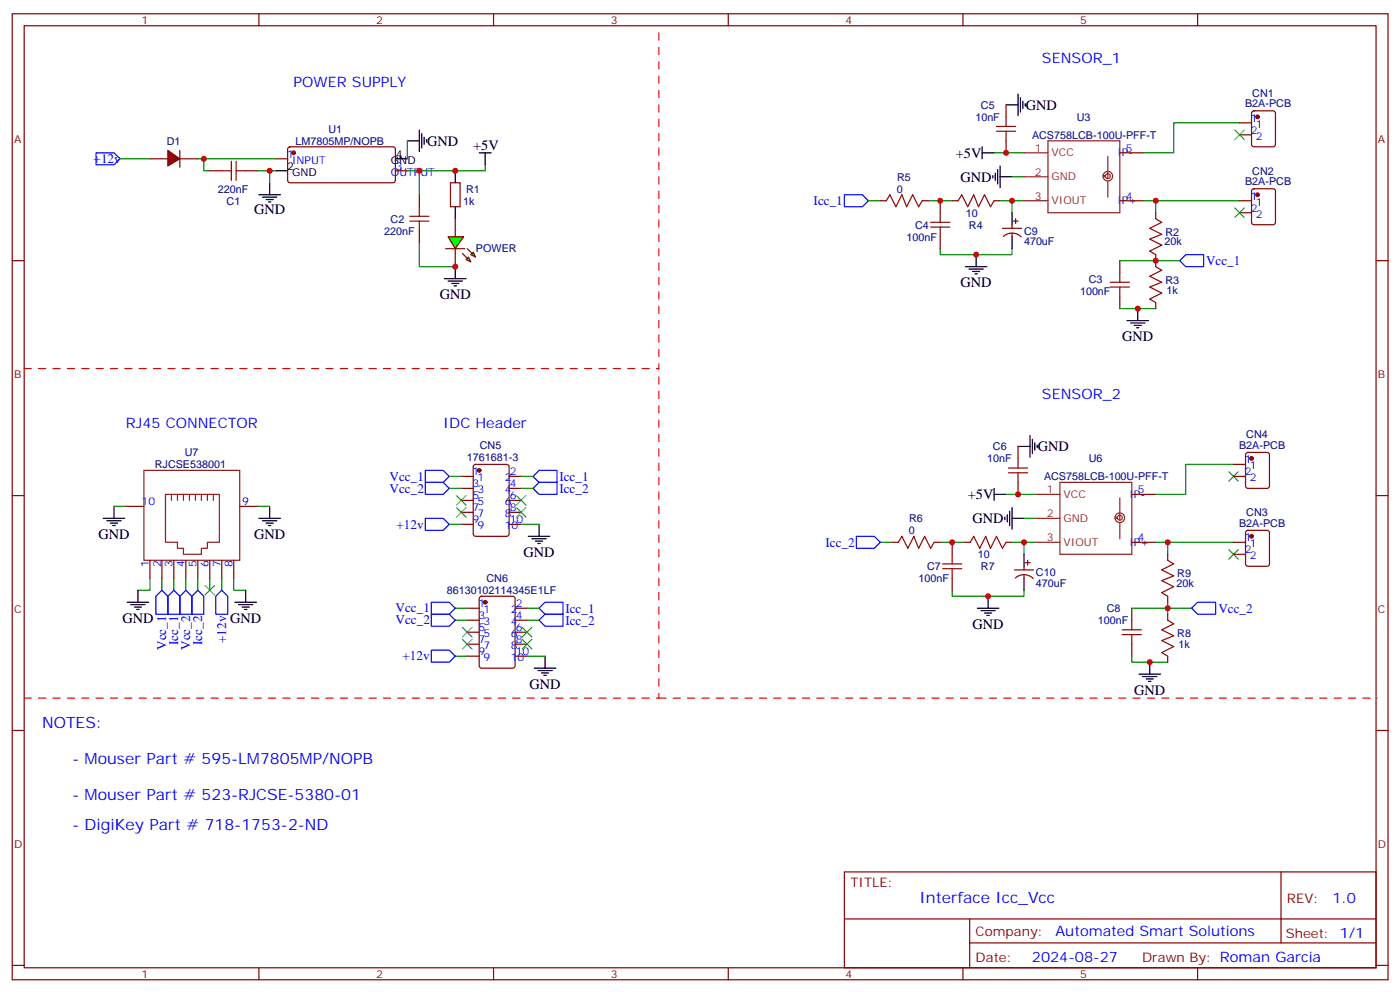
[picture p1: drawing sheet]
<svg xmlns="http://www.w3.org/2000/svg" width="412mm" height="292mm" viewBox="0 0 412 292" stroke-linecap="round" stroke-linejoin="round" font-family="sans-serif">
<g fill="none" stroke="#870000" stroke-width=".35">
<path d="M3.6 4.1h405.3v284.3h-405.3zM7.1 7.6h398.3v277.3h-398.3zM76.3 4.1v3.5M145.4 4.1v3.5M214.6 4.1v3.5M283.7 4.1v3.5M352.8 4.1v3.5M365.2 36.2h3.5M365.2 39.7h3.5M369 32.8l.4-.2h5.7l.6 .5 .1 9.4-.5 .7h-5.9l-.6-.4-.1-9.5zM61.8 50.3h3.5M72.4 50.3h3.5"/>
<path d="M81.2 46.7h3.5M85 43.4l.4-.2 30.7 .1 .4 .6-.1 9.5-.6 .4-30.6-.1-.5-.6v-9.2zM116.5 50.3h3.5M123.5 57.3v3.6M132.7 53.8h2.8v7.1h-2.8zM329.9 59.1h7.1M329.9 45h7.1M365.2 59.1h3.5M369 55.8l.4-.2h5.7l.6 .4 .1 9.4-.5 .7h-5.9l-.6-.4-.1-9.4zM3.6 76.7h3.5M123.5 67.9v3.5M134.1 64.4v5.3"/>
<path d="M134.1 73.2v5.3M365.2 62.6h3.5M405.4 76.7h3.5M363.4 136.7h3.6M367.2 133.4l.5-.2h5.6l.7 .4v9.5l-.4 .6-5.9 .1-.7-.5v-9.4zM3.6 145.9h3.5M37.1 149h5.3M70.6 149h5.3M333.4 159.6h7.1M333.4 145.5h7.1M363.4 159.6h3.6M363.4 140.2h3.6"/>
<path d="M367.2 156.3l.5-.2h5.6l.7 .4v9.5l-.4 .6-5.9 .1-.7-.5v-9.4zM405.4 145.9h3.5M44.2 164.9v5.3M47.7 164.9v5.3M51.2 164.9v5.3M54.8 164.9v5.3M58.3 164.9v5.3M61.8 164.9v5.3M65.3 164.9v5.3M68.9 164.9v5.3M363.4 163.2h3.6M3.6 215h3.5"/>
<path d="M405.4 215h3.5M248.8 256.6h156.6v28.3h-156.6zM377.4 256.7v20.8M248.8 270.5h156.5M285.7 277.5h119.6M285.7 270.5v14.1M3.6 284.2h3.5M76.3 284.9v3.5M145.4 284.9v3.5M214.6 284.9v3.5M283.7 284.9v3.5M352.8 284.9v3.5"/>
<path d="M405.4 284.2h3.5"/>
</g>
<g fill="#870000" stroke="#870000" stroke-width=".35">
<circle cx="86.5" cy="45" r=".53"/>
<circle cx="370.5" cy="34.4" r=".53"/>
<circle cx="370.5" cy="57.3" r=".53"/>
<circle cx="368.7" cy="157.9" r=".53"/>
<circle cx="368.7" cy="134.9" r=".53"/>
</g>
<g fill="none" stroke="#000" stroke-width=".35">
<path d="M123.5 38.3v6.3M124.2 39.3v4.3M296.4 30.9h3.5M299.9 27.7v6.3M300.6 28.8v4.2M301.3 29.8v2.1M302 30.5v.7M76.3 57.3h6.3M77.3 58h4.3M78.4 58.7h2.1M79.1 59.4h.7M79.4 53.8v3.5"/>
<path d="M81.2 50.3h3.5M116.5 46.7h3.5M120 41.5h3.5M125 40.4v2.1M125.7 41.1v.7M134.1 50.3v3.5M141.2 45h3.5M142.9 45v3.5M289.3 45h3.6M289.3 43.2v3.5M292.5 51.7v.7M293.2 51v2.1"/>
<path d="M293.9 49.9v4.3M294.6 52h3.6M294.6 48.9v6.3M134.1 60.9v3.5M134.1 78.5v3.5M284.4 78.5h6.4M285.5 79.2h4.2M286.5 79.9h2.1M287.6 75v3.5M131 82h6.3M132 82.7h4.2M133.1 83.4h2.1"/>
<path d="M133.8 84.1h.7M287.2 80.6h.7M332 94.4h6.4M333.1 95.1h4.2M334.2 95.8h2.1M334.9 96.5h.7M335.2 90.8v3.6M299.9 131.4h3.6M303.5 128.2v6.4M304.2 129.3v4.2M304.9 130.4v2.1M305.6 131.1v.7"/>
<path d="M30.4 152.6h6.4M31.5 153.3h4.2M32.5 154h2.1M33.2 154.7h.7M33.6 149v3.6M76.3 152.6h6.3M77.3 153.3h4.3M78.4 154h2.1M79.1 154.7h.7M79.4 149v3.6M292.9 145.5h3.5M292.9 143.8v3.5"/>
<path d="M296.1 152.2v.7M296.8 151.5v2.1M297.5 150.5v4.2M298.2 152.6h3.5M298.2 149.4v6.4M37.5 177.3h6.3M38.5 178h4.3M39.6 178.7h2.1M40.3 179.4h.7M40.6 173.7v3.6M69.2 177.3h6.4M70.3 178h4.2"/>
<path d="M71.3 178.7h2.1M72 179.4h.7M72.4 173.7v3.6M287.9 179h6.4M289 179.7h4.2M291.1 175.5v3.5M290.1 180.4h2.1M290.8 181.2h.7M335.6 198.4h6.3M336.6 199.1h4.3M337.7 199.8h2.1M338.7 194.9v3.5"/>
<path d="M338.4 200.6h.7"/>
</g>
<g fill="none" stroke="#008700" stroke-width=".35">
<path d="M365.2 36.2h-19.4v8.8h-8.8M35.3 46.7h8.9M58.3 46.7h22.9M60 46.7v3.6h1.8M75.9 50.3h5.3M79.4 50.3v3.5M120 50.3h3.5v7M120 41.5v5.2M142.9 48.5v1.8h-19.4M255.8 59.1h3.6M273.5 59.1h7M292.9 45h8.8"/>
<path d="M294.6 59.1h3.6M298.2 52h3.5M301.7 59.1h-3.5v3.5M337 59.1h3.5v3.5M340.5 59.1h24.7M123.5 71.4v7.1h10.6M277 73.2v1.8h21.2v-1.8M329.9 76.7h17.7M329.9 90.8h10.6M363.4 136.7h-14.1v8.8h-8.8M33.6 149h3.5M75.9 149h3.5"/>
<path d="M259.4 159.6h3.5M277 159.6h7.1M296.4 145.5h8.8M298.2 159.6h3.5M301.7 152.6h3.5M305.2 159.6h-3.5v3.6M340.5 159.6h3.5v3.6M344 159.6h19.4M44.2 170.2v3.5h-3.6M47.7 170.2v3.5M51.2 170.2v3.5M54.8 170.2v3.5"/>
<path d="M58.3 170.2v3.5M61.8 170.2v3.5M65.3 170.2v3.5M68.9 170.2v3.5h3.5M280.5 173.7v1.8h21.2v-1.8M333.4 179h17.7M344 177.3v3.5M333.4 193.1v1.8h10.6"/>
</g>
<path d="M28.3 45h5.3l1.7 1.7-1.7 1.8h-5.3zM248.8 57.3h5.3l1.7 1.8-1.7 1.8h-5.3zM347.6 76.7l1.7-1.7h5.3v3.5h-5.3zM252.3 157.9h5.3l1.8 1.7-1.8 1.8h-5.3zM47.7 173.7l1.8 1.8v5.3h-3.6v-5.3zM51.2 173.7l1.8 1.8v5.3h-3.5v-5.3zM54.8 173.7l1.7 1.8v5.3h-3.5v-5.3zM58.3 173.7l1.7 1.8v5.3h-3.5v-5.3zM63.6 175.5l1.7-1.8 1.8 1.8v5.3h-3.5zM351.1 179l1.7-1.7h5.3v3.5h-5.3z" fill="none" stroke="#00f" stroke-width=".35"/>
<path d="M363.8 38.3l2.8 2.8M366.6 38.3l-2.8 2.8M363.8 61.2l2.8 2.8M366.6 61.2l-2.8 2.8M362 138.8l2.8 2.8M364.8 138.8l-2.8 2.8M60.4 172.3l2.8 2.9M63.2 172.3l-2.8 2.9M362 161.7l2.8 2.9M364.8 161.7l-2.8 2.9" fill="none" stroke="#3c3" stroke-width=".35"/>
<g fill="none" stroke="#8c2424" stroke-width=".35">
<path d="M301.7 52h7.1M301.7 45h7.1M301.7 59.1h7.1M308.8 41.5h21.1v21.1h-21.1zM325.5 50.7a1.42 1.42 0 0 1 2.1 .5 1.42 1.42 0 0 1-.8 2 1.42 1.42 0 0 1-1.8-1.2h.7a.73 .73 0 0 0 1.1 .5 .73 .73 0 0 0 0-1.2 .73 .73 0 0 0-1.1 .4h-.7zM326.4 46v6.4M326.4 53.4v4.6M42.4 138.5h28.2v26.4h-28.2zM48.8 145.5h15.8v14.1h-3.5v1.8h-1.8v1.8h-5.3v-1.8h-1.7v-1.8h-3.5zM50.5 145.5v1.8M52.3 145.5v1.8M54 145.5v1.8"/>
<path d="M55.8 145.5v1.8M57.6 145.5v1.8M59.3 145.5v1.8M61.1 145.5v1.8M62.9 145.5v1.8M305.2 152.6h7.1M305.2 145.5h7.1M305.2 159.6h7.1M312.3 142h21.1v21.2h-21.1zM329 151.3a1.42 1.42 0 0 1 2.2 .4 1.42 1.42 0 0 1-.9 2.1 1.42 1.42 0 0 1-1.8-1.2h.7a.73 .73 0 0 0 1.1 .4 .73 .73 0 0 0 0-1.2 .73 .73 0 0 0-1.1 .4h-.7zM329.9 146.6v6.3M329.9 154v4.6"/>
</g>
<path d="M7.1 108.5h187v-100.6M7.1 205.5h187v-97M194.1 205.5h211.7" fill="none" stroke="#f00" stroke-width=".35" stroke-dasharray="2.1 2.1"/>
<path d="M65.3 50.3h2.9M68.2 47.4v5.7M69.6 50.3h2.8M69.6 47.4v5.7M120.7 63.7h5.7M120.7 65.1h5.7M123.5 60.9v2.8M123.5 65.1v2.8" fill="none" stroke="#a10000" stroke-width=".35"/>
<g fill="#0f0" stroke="#870000" stroke-width=".35">
<path d="M137.3 76.4l.7-.7 .7 1.4z"/>
<path d="M138.7 75l.7-.7 .7 1.4z"/>
</g>
<g fill="#870000" stroke="#870000" stroke-width=".35">
<path d="M136.2 74.6l1.5 1.4z"/>
<path d="M137.7 73.2l1.4 1.4z"/>
</g>
<path d="M131.3 73.2h5.6z" fill="#f00" stroke="#870000" stroke-width=".35"/>
<path d="M132 69.7h4.6l-2.5 3.5z" fill="#0f0" stroke="#870000" stroke-width=".35"/>
<g fill="none" stroke="#870000" stroke-width=".35">
<path d="M296.4 30.9v3.5M44.2 46.7h5.3M53 46.7h5.3M53 44.3v4.9M259.4 59.1h1.7M271.7 59.1h1.8M277 59.1v3.5M280.5 59.1h1.8M292.9 59.1h1.7M296.4 41.5v3.5M277 69.7v3.5M295.3 67.2h5.7"/>
<path d="M295.6 69.6a3.8 3.8 0 0 1 5.3 .2M298.2 66.1v1.1M298.2 68.6v1.1M298.5 65.1h1.4M299.2 64.4v1.4M329.9 76.7v3.6M340.5 62.6v1.8M340.5 75v3.5M329.9 87.3v3.5M340.5 89.1v1.7M139.7 136.9l.4-.2h9.2l.6 .4 .1 20.1-.5 .6-9.4 .1-.6-.5-.1-20zM299.9 131.4v3.5"/>
<path d="M135.9 140.2h3.5M135.9 154.3h3.5M135.9 143.8h3.5M135.9 150.8h3.5M135.9 147.3h3.5M150 140.2h3.5M150 154.3h3.5M150 143.8h3.5M150 150.8h3.5M150 147.3h3.5M262.9 159.6h1.8M275.2 159.6h1.8"/>
<path d="M280.5 159.6v3.6M284.1 159.6h1.7M296.4 159.6h1.8M299.9 142v3.5M137.7 179h3.5M141.4 175.7l.5-.2h9.2l.6 .4 .1 20.1-.5 .6-9.4 .1-.7-.5v-20zM151.8 179h3.5M280.5 170.2v3.5M298.9 167.7h5.6M299.2 170.1a3.8 3.8 0 0 1 5.2 .2M301.7 166.7v1M301.7 169.2v1"/>
<path d="M302 165.6h1.5M302.8 164.9v1.4M333.4 179v3.6M344 163.2v1.7M344 175.5v1.8M137.7 193.1h3.5M137.7 182.6h3.5M137.7 189.6h3.5M137.7 186.1h3.5M151.8 193.1h3.5M151.8 182.6h3.5M151.8 189.6h3.5"/>
<path d="M151.8 186.1h3.5M333.4 189.6v3.5M344 180.8v1.8M344 193.1v1.8"/>
</g>
<g fill="#870000" stroke="#870000" stroke-width=".35">
<path d="M49.5 44.3l3.5 2.4-3.5 2.2z"/>
<circle cx="141.2" cy="138.5" r=".53"/>
<circle cx="142.9" cy="177.3" r=".53"/>
</g>
<g fill="none" stroke="#a10000" stroke-width=".35">
<path d="M293.6 37.2h5.6M293.6 38.6h5.6M296.4 34.4v2.8M296.4 38.6v2.9M261.1 59.1l1.1-1.8 1.7 3.6 1.8-3.6 1.4 3.6 1.8-3.6 1.8 3.6 1-1.8M282.3 59.1l1.1-1.8 1.7 3.6 1.8-3.6 1.4 3.6 1.8-3.6 1.7 3.6 1.1-1.8M274.2 65.4h5.6M274.2 66.9h5.6M277 62.6v2.8M277 66.9v2.8M340.5 64.4l1.8 1-3.6 1.8 3.6 1.8-3.6 1.4 3.6 1.7-3.6 1.8 1.8 1.1M340.5 78.5l1.8 1.1-3.6 1.7 3.6 1.8-3.6 1.4 3.6 1.8-3.6 1.7 1.8 1.1"/>
<path d="M327.1 83.1h5.6M327.1 84.5h5.6M329.9 80.3v2.8M329.9 84.5v2.8M297.1 137.8h5.7M297.1 139.2h5.7M299.9 134.9v2.9M299.9 139.2v2.8M264.7 159.6l1-1.7 1.8 3.5 1.7-3.5 1.5 3.5 1.7-3.5 1.8 3.5 1-1.8M285.8 159.6l1.1-1.7 1.7 3.5 1.8-3.5 1.4 3.5 1.8-3.5 1.7 3.5 1.1-1.8M277.7 166h5.7M277.7 167.4h5.7"/>
<path d="M280.5 163.2v2.8M280.5 167.4v2.8M344 164.9l1.8 1.1-3.5 1.7 3.5 1.8-3.5 1.4 3.5 1.8-3.5 1.7 1.7 1.1M330.6 185.4h5.7M330.6 186.8h5.7M333.4 182.6v2.8M333.4 186.8v2.8M344 182.6l1.8 1-3.5 1.8 3.5 1.7-3.5 1.5 3.5 1.7-3.5 1.8 1.7 1"/>
</g>
<g fill="none" stroke="#000" stroke-width=".35">
<path d="M298.2 62.6v3.5M298.2 69.7v3.5M155.6 157.9h6.4M156.7 158.6h4.2M157.8 159.3h2.1M158.5 160h.7M158.8 154.3v3.6M301.7 163.2v3.5M301.7 170.2v3.5M157.4 196.7h6.4M158.5 197.4h4.2M159.5 198.1h2.1"/>
<path d="M160.2 198.8h.7M160.6 193.1v3.6"/>
</g>
<path d="M125.3 138.5h5.3l1.8 1.7-1.8 1.8h-5.3zM125.3 142h5.3l1.8 1.8-1.8 1.7h-5.3zM125.3 152.6h5.3l1.8 1.7-1.8 1.8h-5.3zM157.1 140.2l1.7-1.7h5.3v3.5h-5.3zM157.1 143.8l1.7-1.8h5.3v3.5h-5.3zM127.1 177.3h5.3l1.7 1.7-1.7 1.8h-5.3zM158.8 179l1.8-1.7h5.3v3.5h-5.3zM127.1 191.4h5.3l1.7 1.7-1.7 1.8h-5.3zM127.1 180.8h5.3l1.7 1.8-1.7 1.7h-5.3zM158.8 182.6l1.8-1.8h5.3v3.5h-5.3z" fill="none" stroke="#00f" stroke-width=".35"/>
<path d="M132.4 154.3h3.5M132.4 143.8h3.5M132.4 140.2h3.5M153.5 154.3h5.3M153.5 143.8h3.6M153.5 140.2h3.6M134.1 179h3.6M155.3 179h3.5M134.1 193.1h3.6M134.1 182.6h3.6M155.3 193.1h5.3M155.3 182.6h3.5" fill="none" stroke="#008700" stroke-width=".35"/>
<g fill="none" stroke="#3c3" stroke-width=".35">
<path d="M134.5 145.9l2.8 2.8M134.5 149.4l2.8 2.8M137.3 145.9l-2.8 2.8M137.3 149.4l-2.8 2.8M152.1 145.9l2.8 2.8M152.1 149.4l2.8 2.8M154.9 145.9l-2.8 2.8M154.9 149.4l-2.8 2.8M136.2 188.2l2.9 2.8M136.2 184.7l2.9 2.8M139.1 188.2l-2.9 2.8M139.1 184.7l-2.9 2.8"/>
<path d="M153.9 184.7l2.8 2.8M153.9 188.2l2.8 2.8M156.7 184.7l-2.8 2.8M156.7 188.2l-2.8 2.8"/>
</g>
<g fill="#c00">
<circle cx="79.4" cy="50.3" r=".88"/>
<circle cx="60" cy="46.7" r=".88"/>
<circle cx="123.5" cy="50.3" r=".88"/>
<circle cx="340.5" cy="59.1" r=".88"/>
<circle cx="298.2" cy="59.1" r=".88"/>
<circle cx="287.6" cy="75" r=".88"/>
<circle cx="291.1" cy="175.5" r=".88"/>
<circle cx="301.7" cy="159.6" r=".88"/>
<circle cx="344" cy="159.6" r=".88"/>
<circle cx="344" cy="179" r=".88"/>
<circle cx="335.2" cy="90.8" r=".88"/>
<circle cx="134.1" cy="50.3" r=".88"/>
<circle cx="134.1" cy="78.5" r=".88"/>
<circle cx="296.4" cy="45" r=".88"/>
<circle cx="299.9" cy="145.5" r=".88"/>
<circle cx="338.7" cy="194.9" r=".88"/>
<circle cx="340.5" cy="76.7" r=".88"/>
<circle cx="280.5" cy="159.6" r=".88"/>
<circle cx="277" cy="59.1" r=".88"/>
</g>
<g font-size="4.6" fill="#00f">
<text x="12.4" y="214.3">NOTES:</text>
<text x="21.2" y="224.9">- Mouser Part # 595-LM7805MP/NOPB</text>
<text x="21.2" y="235.5">- Mouser Part # 523-RJCSE-5380-01</text>
<text x="21.2" y="244.3">- DigiKey Part # 718-1753-2-ND</text>
<text x="270.9" y="265.7">Interface Icc_Vcc</text>
</g>
<g font-size="4.2" fill="#00f">
<text x="307" y="18.5">SENSOR_1</text>
<text x="86.5" y="25.6">POWER SUPPLY</text>
<text x="307" y="117.3">SENSOR_2</text>
<text x="37.1" y="126.1">RJ45 CONNECTOR</text>
<text x="130.6" y="126.1">IDC Header</text>
<text x="392.6" y="265.9">1.0</text>
<text x="311" y="275.5">Automated Smart Solutions</text>
<text x="304" y="283.3">2024-08-27</text>
</g>
<g font-size="4.2">
<text x="302.2" y="32.3">GND</text>
<text x="125.8" y="42.9">GND</text>
<text x="139.4" y="44.3">+5V</text>
<text x="281.6" y="46.4">+5V</text>
<text x="283" y="53.5">GND</text>
<text x="74.9" y="63">GND</text>
<text x="129.5" y="88.1">GND</text>
<text x="283" y="84.6">GND</text>
<text x="330.6" y="100.4">GND</text>
<text x="305.8" y="132.8">GND</text>
<text x="285.1" y="147">+5V</text>
<text x="286.5" y="154">GND</text>
<text x="29" y="158.7">GND</text>
<text x="74.9" y="158.7">GND</text>
<text x="154.2" y="163.9">GND</text>
<text x="36.1" y="183.4">GND</text>
<text x="67.8" y="183.4">GND</text>
<text x="286.5" y="185.1">GND</text>
<text x="156" y="202.8">GND</text>
<text x="334.2" y="204.5">GND</text>
</g>
<g font-size="3.9" fill="#00f">
<text x="27.6" y="48">+12v</text>
<text x="239.7" y="60.3">Icc_1</text>
<text x="355.3" y="78">Vcc_1</text>
<text x="114.8" y="141.5">Vcc_1</text>
<text x="164.8" y="141.6">Icc_1</text>
<text x="114.8" y="145">Vcc_2</text>
<text x="164.8" y="145.1">Icc_2</text>
<text x="116.8" y="155.6">+12v</text>
<text x="243.2" y="160.9">Icc_2</text>
<text x="116.5" y="183.8">Vcc_2</text>
<text x="116.5" y="180.3">Vcc_1</text>
<text x="166.6" y="180.4">Icc_1</text>
<text x="166.6" y="183.9">Icc_2</text>
<text x="359" y="180.3">Vcc_2</text>
<text x="48.9" y="191.3" transform="rotate(-90 48.9 191.3)">Vcc_1</text>
<text x="52.5" y="189.9" transform="rotate(-90 52.5 189.9)">Icc_1</text>
<text x="56" y="191.3" transform="rotate(-90 56 191.3)">Vcc_2</text>
<text x="59.5" y="189.9" transform="rotate(-90 59.5 189.9)">Icc_2</text>
<text x="66.6" y="189.3" transform="rotate(-90 66.6 189.3)">+12v</text>
<text x="118.6" y="194.4">+12v</text>
</g>
<g font-size="3.9" fill="#800">
<text x="250.5" y="261.2">TITLE:</text>
<text x="379.2" y="265.9">REV:</text>
<text x="287.5" y="275.4">Company:</text>
<text x="378.8" y="276">Sheet: 1/1</text>
<text x="287.5" y="283.1">Date:</text>
<text x="336.5" y="283.2">Drawn By: Roman Garcia</text>
</g>
<g font-size="3.2" fill="#800">
<text x="41.7" y="7.1">1</text>
<text x="110.8" y="7.1">2</text>
<text x="180" y="7.1">3</text>
<text x="249.1" y="7.1">4</text>
<text x="318.3" y="7.1">5</text>
<text x="4.1" y="42.2">A</text>
<text x="405.9" y="42.2">A</text>
<text x="4.1" y="111.3">B</text>
<text x="405.9" y="111.3">B</text>
<text x="4.1" y="180.4">C</text>
<text x="405.9" y="180.4">C</text>
<text x="4.1" y="249.6">D</text>
<text x="405.9" y="249.6">D</text>
<text x="41.7" y="287.9">1</text>
<text x="110.8" y="287.9">2</text>
<text x="180" y="287.9">3</text>
<text x="249.1" y="287.9">4</text>
<text x="318.3" y="287.9">5</text>
</g>
<g font-size="3.2" fill="#000080">
<text x="369" y="28.5">CN1</text>
<text x="287.4" y="35.5">10nF</text>
<text x="289" y="32">C5</text>
<text x="317.2" y="35.5">U3</text>
<text x="366.8" y="31.6">B2A-PCB</text>
<text x="96.7" y="39.1">U1</text>
<text x="304.1" y="40.8">ACS758LCB-100U-PFF-T</text>
<text x="49.1" y="42.6">D1</text>
<text x="87.1" y="42.6">LM7805MP/NOPB</text>
<text x="264.3" y="53.1">R5</text>
<text x="369" y="51.4">CN2</text>
<text x="64.2" y="56.7">220nF</text>
<text x="137.3" y="56.7">R1</text>
<text x="264.3" y="56.7">0</text>
<text x="366.8" y="54.5">B2A-PCB</text>
<text x="66.8" y="60.3">C1</text>
<text x="115.1" y="65.5">C2</text>
<text x="136.4" y="60.3">1k</text>
<text x="284.5" y="63.7">10</text>
<text x="113.2" y="69">220nF</text>
<text x="267" y="70.8">100nF</text>
<text x="269.6" y="67.3">C4</text>
<text x="285.5" y="67.3">R4</text>
<text x="301.7" y="69.1">C9</text>
<text x="343.3" y="69.4">R2</text>
<text x="140.2" y="74.3">POWER</text>
<text x="301.7" y="72.2">470uF</text>
<text x="343.1" y="72.2">20k</text>
<text x="320.8" y="83.2">C3</text>
<text x="343.3" y="83.5">R3</text>
<text x="318.2" y="86.7">100nF</text>
<text x="343.7" y="86.7">1k</text>
<text x="367.2" y="129.1">CN4</text>
<text x="45.6" y="137.8">RJCSE538001</text>
<text x="54.4" y="134.2">U7</text>
<text x="137.5" y="135.7">1761681-3</text>
<text x="141.4" y="132.3">CN5</text>
<text x="290.9" y="136.1">10nF</text>
<text x="292.5" y="132.6">C6</text>
<text x="320.8" y="136.1">U6</text>
<text x="365.1" y="132.1">B2A-PCB</text>
<text x="307.6" y="141.4">ACS758LCB-100U-PFF-T</text>
<text x="267.8" y="153.7">R6</text>
<text x="365.1" y="155">B2A-PCB</text>
<text x="367.2" y="152">CN3</text>
<text x="267.8" y="157.2">0</text>
<text x="273.1" y="167.8">C7</text>
<text x="288.1" y="164.3">10</text>
<text x="289" y="167.8">R7</text>
<text x="143.3" y="171.4">CN6</text>
<text x="270.6" y="171.3">100nF</text>
<text x="305.2" y="172.8">470uF</text>
<text x="305.2" y="169.6">C10</text>
<text x="346.7" y="172.8">20k</text>
<text x="346.9" y="169.9">R9</text>
<text x="131.6" y="174.9">86130102114345E1LF</text>
<text x="323.5" y="183.7">100nF</text>
<text x="326" y="180.2">C8</text>
<text x="346.9" y="187.6">R8</text>
<text x="347.2" y="190.7">1k</text>
</g>
<g font-size="3.2" fill="#00f">
<text x="368.5" y="35.8">1</text>
<text x="368.5" y="39.3">2</text>
<text x="370" y="37.6">1</text>
<text x="370" y="41.1">2</text>
<text x="84.6" y="46.4">1</text>
<text x="329.2" y="46">IP-</text>
<text x="331.7" y="44.6">5</text>
<text x="86" y="48.2">INPUT</text>
<text x="115.2" y="51.7">OUTPUT</text>
<text x="116.7" y="49.9">3</text>
<text x="331.7" y="58.7">4</text>
<text x="368.5" y="58.7">1</text>
<text x="329.2" y="60.1">IP+</text>
<text x="368.5" y="62.3">2</text>
<text x="370" y="60.5">1</text>
<text x="370" y="64">2</text>
<text x="366.8" y="136.3">1</text>
<text x="139.2" y="139.9">1</text>
<text x="139.2" y="143.4">3</text>
<text x="140.7" y="141.6">1</text>
<text x="148.7" y="141.6">2</text>
<text x="150.2" y="143.4">4</text>
<text x="150.2" y="139.9">2</text>
<text x="366.8" y="139.9">2</text>
<text x="368.3" y="138.1">1</text>
<text x="368.3" y="141.6">2</text>
<text x="41.7" y="148.7">10</text>
<text x="71.3" y="148.7">9</text>
<text x="139.2" y="146.9">5</text>
<text x="140.7" y="145.2">3</text>
<text x="140.7" y="148.7">5</text>
<text x="148.7" y="148.7">6</text>
<text x="148.7" y="145.2">4</text>
<text x="150.2" y="146.9">6</text>
<text x="332.7" y="146.6">IP-</text>
<text x="335.2" y="145.2">5</text>
<text x="139.2" y="150.5">7</text>
<text x="139.2" y="154">9</text>
<text x="140.7" y="152.2">7</text>
<text x="140.7" y="155.8">9</text>
<text x="148.7" y="155.8">10</text>
<text x="148.7" y="152.2">8</text>
<text x="150.2" y="154">10</text>
<text x="150.2" y="150.5">8</text>
<text x="332.7" y="160.7">IP+</text>
<text x="335.2" y="159.3">4</text>
<text x="366.8" y="159.3">1</text>
<text x="368.3" y="161">1</text>
<text x="43.8" y="167" transform="rotate(-90 43.8 167)">1</text>
<text x="47.3" y="167" transform="rotate(-90 47.3 167)">2</text>
<text x="50.9" y="167" transform="rotate(-90 50.9 167)">3</text>
<text x="54.4" y="167" transform="rotate(-90 54.4 167)">4</text>
<text x="57.9" y="167" transform="rotate(-90 57.9 167)">5</text>
<text x="61.5" y="167" transform="rotate(-90 61.5 167)">6</text>
<text x="65" y="167" transform="rotate(-90 65 167)">7</text>
<text x="68.5" y="167" transform="rotate(-90 68.5 167)">8</text>
<text x="366.8" y="162.8">2</text>
<text x="368.3" y="164.6">2</text>
<text x="141" y="178.7">1</text>
<text x="151.9" y="178.7">2</text>
<text x="141" y="182.2">3</text>
<text x="141" y="185.7">5</text>
<text x="142.5" y="180.4">1</text>
<text x="142.5" y="184">3</text>
<text x="150.5" y="184">4</text>
<text x="150.5" y="180.4">2</text>
<text x="151.9" y="185.7">6</text>
<text x="151.9" y="182.2">4</text>
<text x="141" y="189.3">7</text>
<text x="142.5" y="187.5">5</text>
<text x="142.5" y="191">7</text>
<text x="150.5" y="191">8</text>
<text x="150.5" y="187.5">6</text>
<text x="151.9" y="189.3">8</text>
<text x="141" y="192.8">9</text>
<text x="142.5" y="194.6">9</text>
<text x="150.5" y="194.6">10</text>
<text x="151.9" y="192.8">10</text>
</g>
<g font-size="3.2">
<text x="116.7" y="46.4">4</text>
<text x="84.6" y="49.9">2</text>
<text x="86" y="51.7">GND</text>
<text x="115.2" y="48.2">GND</text>
</g>
<g font-size="3.2" fill="#8d2323">
<text x="304.9" y="44.6">1</text>
<text x="309.8" y="46">VCC</text>
<text x="304.9" y="51.7">2</text>
<text x="309.8" y="53.1">GND</text>
<text x="304.9" y="58.7">3</text>
<text x="309.8" y="60.1">VIOUT</text>
<text x="308.4" y="145.2">1</text>
<text x="313.3" y="146.6">VCC</text>
<text x="308.4" y="152.2">2</text>
<text x="313.3" y="153.6">GND</text>
<text x="308.4" y="159.3">3</text>
<text x="313.3" y="160.7">VIOUT</text>
</g>
</svg>
